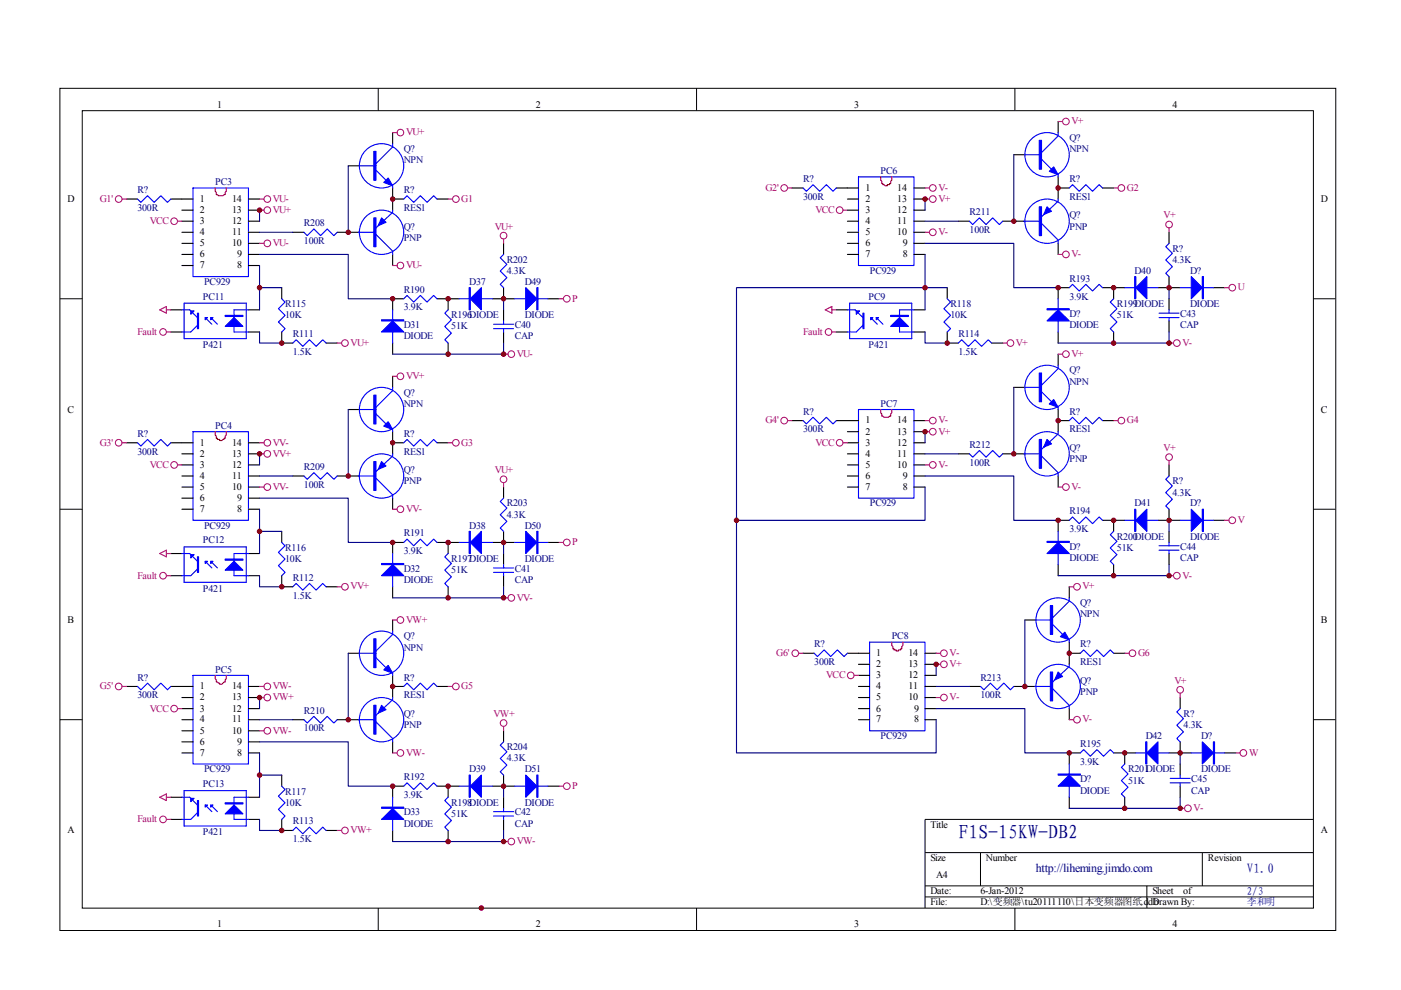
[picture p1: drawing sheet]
<svg xmlns="http://www.w3.org/2000/svg" width="297mm" height="210mm" viewBox="0 0 297 210" stroke-linecap="round" stroke-linejoin="round" font-family="sans-serif">
<g fill="none" stroke="#000" stroke-width=".21">
<path d="M12.7 18.7h270.5v178.6h-270.5zM80.2 18.7v4.7M147.7 18.7v4.7M215.2 18.7v4.7M17.4 23.5h261.1v169h-261.1zM12.7 63.3h4.7M278.4 63.3h4.7M12.7 108h4.7M278.4 108h4.7M12.7 152.6h4.7M278.4 152.6h4.7M278.4 173.7h-82.3v18.8"/>
<path d="M80.2 192.5v4.7M147.7 192.5v4.7M196.1 180.8h82.3M196.1 187.8h82.3M196.1 190.2h82.3M207.9 180.8v7M215.2 192.5v4.7M243.2 187.8v4.7M254.9 180.8v7"/>
</g>
<g fill="#800000" stroke="#800000" stroke-width=".21">
<circle cx="102.1" cy="192.5" r=".47"/>
<circle cx="55" cy="44.6" r=".47"/>
<circle cx="73.8" cy="49.2" r=".47"/>
<circle cx="59.7" cy="72.7" r=".47"/>
<circle cx="83.2" cy="63.3" r=".47"/>
<circle cx="95" cy="63.3" r=".47"/>
<circle cx="95" cy="75.1" r=".47"/>
<circle cx="106.8" cy="63.3" r=".47"/>
<circle cx="83.2" cy="42.2" r=".47"/>
<circle cx="55" cy="61" r=".47"/>
<circle cx="106.8" cy="75.1" r=".47"/>
<circle cx="73.8" cy="100.9" r=".47"/>
<circle cx="59.7" cy="124.4" r=".47"/>
<circle cx="83.2" cy="115" r=".47"/>
<circle cx="95" cy="115" r=".47"/>
<circle cx="95" cy="126.8" r=".47"/>
<circle cx="106.8" cy="115" r=".47"/>
<circle cx="83.2" cy="93.9" r=".47"/>
<circle cx="55" cy="112.7" r=".47"/>
<circle cx="73.8" cy="152.6" r=".47"/>
<circle cx="59.7" cy="176.1" r=".47"/>
<circle cx="83.2" cy="166.7" r=".47"/>
<circle cx="95" cy="166.7" r=".47"/>
<circle cx="95" cy="178.4" r=".47"/>
<circle cx="106.8" cy="166.7" r=".47"/>
<circle cx="83.2" cy="145.5" r=".47"/>
<circle cx="55" cy="164.3" r=".47"/>
<circle cx="214.9" cy="46.9" r=".47"/>
<circle cx="224.3" cy="61" r=".47"/>
<circle cx="236.1" cy="61" r=".47"/>
<circle cx="236.1" cy="72.7" r=".47"/>
<circle cx="247.9" cy="61" r=".47"/>
<circle cx="224.3" cy="39.9" r=".47"/>
<circle cx="214.9" cy="96.2" r=".47"/>
<circle cx="224.3" cy="110.3" r=".47"/>
<circle cx="236.1" cy="110.3" r=".47"/>
<circle cx="236.1" cy="122.1" r=".47"/>
<circle cx="247.9" cy="110.3" r=".47"/>
<circle cx="224.3" cy="89.2" r=".47"/>
<circle cx="217.3" cy="145.5" r=".47"/>
<circle cx="226.7" cy="159.6" r=".47"/>
<circle cx="238.5" cy="159.6" r=".47"/>
<circle cx="238.5" cy="171.4" r=".47"/>
<circle cx="250.2" cy="159.6" r=".47"/>
<circle cx="226.7" cy="138.5" r=".47"/>
<circle cx="198.5" cy="140.8" r=".47"/>
<circle cx="250.2" cy="171.4" r=".47"/>
<circle cx="200.8" cy="72.7" r=".47"/>
<circle cx="196.1" cy="61" r=".47"/>
<circle cx="156.1" cy="110.3" r=".47"/>
<circle cx="247.9" cy="122.1" r=".47"/>
<circle cx="196.1" cy="42.2" r=".47"/>
<circle cx="196.1" cy="91.5" r=".47"/>
<circle cx="247.9" cy="72.7" r=".47"/>
<circle cx="55" cy="147.9" r=".47"/>
<circle cx="106.8" cy="178.4" r=".47"/>
<circle cx="106.8" cy="126.8" r=".47"/>
<circle cx="55" cy="96.2" r=".47"/>
</g>
<g fill="none" stroke="#00f" stroke-width=".23">
<path d="M40.9 39.9h11.8v18.7h-11.8zM76.2 35.2h3.5M79.7 36.1l2.1 2.1M83.2 30.5v.7l-3.5 3.5M83.2 39.4v.5M170.3 39.9l.7 .7 1.4-1.4 1.4 1.4 1.4-1.4 1.4 1.4 .7-.7M182 37.5h11.8v18.8h-11.8zM217.3 32.8h3.5M220.8 33.7l2.1 2.2M224.3 28.1v.7l-3.5 3.5M224.3 37v.5M226.7 39.9l.7-.7 1.4 1.4 1.4-1.4 1.4 1.4 1.4-1.4 .8 .7"/>
<path d="M29.2 42.2l.7 .7 1.4-1.4 1.4 1.4 1.4-1.4 1.4 1.4 .7-.7M64.4 49.3l.7 .7 1.5-1.5 1.4 1.5 1.4-1.5 1.4 1.5 .7-.7M76 49.3h3.3M79.7 49.7l3.5 3.5v.7M83.2 44.6v.4l-3.5 3.3M85.6 42.2l.7-.7 1.4 1.4 1.4-1.4 1.4 1.4 1.4-1.4 .8 .7M106.8 53.9l-.7 .8 1.4 1.4-1.4 1.4 1.4 1.4-1.4 1.4 .7 .7M205.5 46.9l.7 .7 1.5-1.4 1.4 1.4 1.4-1.4 1.4 1.4 .7-.7M217.1 46.9h3.3M220.8 47.4l3.5 3.5v.7M224.3 42.2v.5l-3.5 3.3M247.9 51.6l-.7 .7 1.4 1.4-1.4 1.4 1.4 1.4-1.4 1.4 .7 .7"/>
<path d="M38.6 65.7h1.6l1.7 1.6M39 64.3h13.2v7.5h-13.2zM41.9 69l-1.5 1.4h-1.8M43.5 67.3l1.4 1.4M44.7 67.3l1.4 1.4M52.7 65.7h-3.1v4.7h3.1M59.7 63.3l.7 .7-1.4 1.5 1.4 1.4-1.4 1.4 1.4 1.4-.7 .7M62.1 72.7l.7-.7 1.4 1.4 1.4-1.4 1.4 1.4 1.4-1.4 .7 .7M83.2 65.7v7M85.6 63.3l.7-.7 1.4 1.4 1.4-1.4 1.4 1.4 1.4-1.4 .8 .7M95 65.7l-.7 .7 1.4 1.4-1.4 1.4 1.4 1.4-1.4 1.4 .7 .7M97.4 63.3h7"/>
<path d="M104.6 68.7h4.3M104.6 69.7h4.3M106.8 68v.7M106.8 69.7v.7M109.1 63.3h7.1M179.7 65.7h1.6l1.7 1.6M180.1 64.3h13.2v7.5h-13.2zM183 69l-1.5 1.4h-1.8M184.6 67.3l1.4 1.4M185.8 67.3l1.4 1.4M193.8 65.7h-3.1v4.7h3.1M200.8 63.3l.7 .7-1.4 1.5 1.4 1.4-1.4 1.4 1.4 1.4-.7 .7"/>
<path d="M203.2 72.7l.7-.7 1.4 1.4 1.4-1.4 1.4 1.4 1.4-1.4 .7 .7M224.3 77.4v.7l-3.5 3.6M224.3 63.3v7.1M226.7 61l.7-.7 1.4 1.4 1.4-1.4 1.4 1.4 1.4-1.4 .8 .7M236.1 63.3l-.7 .7 1.4 1.5-1.4 1.4 1.4 1.4-1.4 1.4 .7 .7M238.5 61h7M245.7 66.4h4.3M245.7 67.3h4.3M247.9 65.7v.7M247.9 67.3v.7M250.2 61h7.1M29.2 93.9l.7 .7 1.4-1.4 1.4 1.4 1.4-1.4 1.4 1.4 .7-.7"/>
<path d="M40.9 91.5h11.8v18.8h-11.8zM76.2 86.8h3.5M79.7 87.8l2.1 2.1M83.2 82.1v.7l-3.5 3.6M83.2 96.2v.5l-3.5 3.3M83.2 91.1v.4M85.6 93.9l.7-.7 1.4 1.4 1.4-1.4 1.4 1.4 1.4-1.4 .8 .7M170.3 89.2l.7 .7 1.4-1.4 1.4 1.4 1.4-1.4 1.4 1.4 .7-.7M182 86.8h11.8v18.8h-11.8zM205.5 96.2l.7 .7 1.5-1.4 1.4 1.4 1.4-1.4 1.4 1.4 .7-.7M217.1 96.2h3.3M217.3 82.1h3.5"/>
<path d="M220.8 96.7l3.5 3.5v.7M220.8 83.1l2.1 2.1M224.3 91.5v.5l-3.5 3.3M224.3 86.4v.4M226.7 89.2l.7-.7 1.4 1.4 1.4-1.4 1.4 1.4 1.4-1.4 .8 .7M38.6 117.4h1.6l1.7 1.6M39 116h13.2v7.5h-13.2zM43.5 119l1.4 1.4M44.7 119l1.4 1.4M52.7 117.4h-3.1v4.7h3.1M59.7 115l.7 .7-1.4 1.4 1.4 1.4-1.4 1.4 1.4 1.5-.7 .7M64.4 100.9l.7 .7 1.5-1.4 1.4 1.4 1.4-1.4 1.4 1.4 .7-.7"/>
<path d="M76 100.9h3.3M79.7 101.4l3.5 3.5v.7M83.2 117.4v7M85.6 115l.7-.7 1.4 1.4 1.4-1.4 1.4 1.4 1.4-1.4 .8 .7M95 117.4l-.7 .7 1.4 1.4-1.4 1.4 1.4 1.4-1.4 1.4 .7 .7M97.4 115h7M106.8 105.6l-.7 .7 1.4 1.4-1.4 1.4 1.4 1.5-1.4 1.4 .7 .7M106.8 119.7v.7M109.1 115h7.1M224.3 112.7v7M226.7 110.3l.7-.7 1.4 1.4 1.4-1.4 1.4 1.4 1.4-1.4 .8 .7M236.1 112.7l-.7 .7 1.4 1.4-1.4 1.4 1.4 1.4-1.4 1.4 .7 .7"/>
<path d="M238.5 110.3h7M245.7 115.7h4.3M245.7 116.7h4.3M247.9 100.9l-.7 .7 1.4 1.4-1.4 1.4 1.4 1.5-1.4 1.4 .7 .7M247.9 115v.7M247.9 116.7v.7M250.2 110.3h7.1M41.9 120.7l-1.5 1.4h-1.8M62.1 124.4l.7-.7 1.4 1.4 1.4-1.4 1.4 1.4 1.4-1.4 .7 .7M76.2 138.5h3.5M79.7 139.4l2.1 2.2M83.2 133.8v.7l-3.5 3.5"/>
<path d="M104.6 120.4h4.3M104.6 121.4h4.3M106.8 121.4v.7M172.6 138.5l.7 .7 1.4-1.4 1.4 1.4 1.5-1.4 1.4 1.4 .7-.7M184.4 136.2h11.7v18.7h-11.7zM219.6 131.5h3.6M223.2 132.4l2.1 2.1M226.7 126.8v.7l-3.5 3.5M226.7 135.7v.5M229 138.5l.8-.7 1.4 1.4 1.4-1.4 1.4 1.4 1.4-1.4 .7 .7M29.2 145.5l.7 .8 1.4-1.5 1.4 1.5 1.4-1.5 1.4 1.5 .7-.8M40.9 143.2h11.8v18.8h-11.8z"/>
<path d="M64.4 152.6l.7 .7 1.5-1.4 1.4 1.4 1.4-1.4 1.4 1.4 .7-.7M76 152.6h3.3M79.7 153.1l3.5 3.5v.7M83.2 147.9v.5l-3.5 3.3M83.2 142.7v.5M85.6 145.5l.7-.7 1.4 1.5 1.4-1.5 1.4 1.5 1.4-1.5 .8 .7M106.8 157.3l-.7 .7 1.4 1.4-1.4 1.4 1.4 1.4-1.4 1.4 .7 .7M207.9 145.5l.7 .8 1.4-1.5 1.4 1.5 1.4-1.5 1.4 1.5 .7-.8M219.4 145.5h3.3M223.2 146l3.5 3.5v.7M226.7 140.9v.4l-3.5 3.3M229 159.6l.8-.7 1.4 1.4 1.4-1.4 1.4 1.4 1.4-1.4 .7 .7"/>
<path d="M240.8 159.6h7.1M250.2 150.2l-.7 .7 1.4 1.5-1.4 1.4 1.4 1.4-1.4 1.4 .7 .7M252.6 159.6h7M38.6 169h1.6l1.7 1.7M39 167.6h13.2v7.5h-13.2zM41.9 172.3l-1.5 1.4h-1.8M43.5 170.7l1.4 1.4M44.7 170.7l1.4 1.4M52.7 169h-3.1v4.7h3.1M59.7 166.7l.7 .7-1.4 1.4 1.4 1.4-1.4 1.4 1.4 1.4-.7 .7M62.1 176.1l.7-.7 1.4 1.4 1.4-1.4 1.4 1.4 1.4-1.4 .7 .7M83.2 169v7.1"/>
<path d="M85.6 166.7l.7-.7 1.4 1.4 1.4-1.4 1.4 1.4 1.4-1.4 .8 .7M95 169l-.7 .7 1.4 1.4-1.4 1.5 1.4 1.4-1.4 1.4 .7 .7M97.4 166.7h7M104.6 172.1h4.3M104.6 173h4.3M106.8 171.4v.7M106.8 173v.7M109.1 166.7h7.1M226.7 162v7M238.5 162l-.8 .7 1.5 1.4-1.5 1.4 1.5 1.4-1.5 1.4 .8 .7M248.1 165h4.2M248.1 166h4.2"/>
<path d="M250.2 164.3v.7M250.2 166v.7"/>
<circle cx="80.9" cy="35.2" r="4.7"/>
<circle cx="222" cy="32.8" r="4.7"/>
<circle cx="80.9" cy="49.2" r="4.7"/>
<circle cx="222" cy="46.9" r="4.7"/>
<circle cx="80.9" cy="86.8" r="4.7"/>
<circle cx="222" cy="96.2" r="4.7"/>
<circle cx="222" cy="82.1" r="4.7"/>
<circle cx="80.9" cy="100.9" r="4.7"/>
<circle cx="80.9" cy="138.5" r="4.7"/>
<circle cx="224.3" cy="131.5" r="4.7"/>
<circle cx="80.9" cy="152.6" r="4.7"/>
<circle cx="224.3" cy="145.5" r="4.7"/>
</g>
<path d="M45.6 39.9v.7l.3 .2v.5a2.02 2.02 0 0 0 1.8 0v-.5l.3-.2v-.7M186.7 37.5v.7l.3 .2v.5h.2v.3l.5 .2h.4v-.2h.5v-.3h.2v-.5l.3-.2v-.7M45.6 91.5v.7l.3 .3v.4h.2v.3h.5v.2h.4l.5-.2v-.3h.2v-.4l.3-.3v-.7M186.7 86.8v.7l.3 .3v.4a1.98 1.98 0 0 0 1.8 0v-.4l.3-.3v-.7M189.1 136.2v.7l.2 .2v.5h.2v.2h.5v.2h.5v-.2h.5v-.2h.2v-.5l.2-.2v-.7M45.6 143.2v.7l.3 .2v.5l.7 .2v.3a.74 .74 0 0 0 .9-.5h.2v-.5l.3-.2v-.7" fill="none" stroke="#f00" stroke-width=".23"/>
<g fill="none" stroke="#000" stroke-width=".23">
<path d="M73.8 35.2h2.4M83.2 28.1v2.4M83.2 39.9v4.7M167.9 39.9h2.4M177.3 39.9h4.7M193.8 39.9h2.3M214.9 32.8h2.4M224.3 39.9h2.4M224.3 25.8v2.3M224.3 37.5v4.7M233.8 39.9h2.3M26.8 42.2h2.4"/>
<path d="M36.2 42.2h4.7M38.6 44.6h2.3M38.6 46.9h2.3M38.6 49.3h2.3M38.6 51.6h2.3M38.6 53.9h2.3M38.6 56.3h2.3M52.7 42.2h2.3M52.7 44.6h2.3M52.7 46.9h2.3M52.7 49.3h2.3M52.7 51.6h2.3"/>
<path d="M52.7 53.9h2.3M52.7 56.3h2.3M62.1 49.3h2.3M71.5 49.3h4.7M83.2 42.2h2.4M83.2 53.9v2.4M92.7 42.2h2.3M106.8 51.6v2.3M179.7 42.2h2.3M179.7 44.6h2.3M179.7 46.9h2.3M179.7 49.3h2.3"/>
<path d="M179.7 51.6h2.3M179.7 53.9h2.3M193.8 42.2h2.3M193.8 44.6h2.3M193.8 46.9h2.3M193.8 49.3h2.3M193.8 51.6h2.3M193.8 53.9h2.3M203.2 46.9h2.3M212.6 46.9h4.7M224.3 51.6v2.3M247.9 49.3v2.3"/>
<path d="M247.9 58.6v2.4M36.2 70.4h2.4M36.2 65.7h2.4M52.7 70.4h2.3M52.7 65.7h2.3M59.7 61v2.3M59.7 70.4v2.3h2.4M69.1 72.7h2.4M83.2 72.7v2.4M83.2 79.8v2.3M85.6 63.3h-2.4v2.4M92.7 63.3h4.7"/>
<path d="M95 63.3v2.4M95 72.7v2.4M104.4 63.3h4.7M106.8 61v2.3M106.8 65.7v2.3M106.8 70.4v2.3M116.2 63.3h2.3M177.3 70.4h2.4M177.3 65.7h2.4M193.8 70.4h2.3M193.8 65.7h2.3M200.8 70.4v2.3h2.4"/>
<path d="M200.8 61v2.3M210.2 72.7h2.4M224.3 70.4v2.3M224.3 75.1v2.3M226.7 61h-2.4v2.3M233.8 61h4.7M236.1 61v2.3M236.1 70.4v2.3M245.5 61h4.7M247.9 63.3v2.4M247.9 68v2.4M257.3 61h2.3"/>
<path d="M26.8 93.9h2.4M36.2 93.9h4.7M38.6 96.2h2.3M38.6 98.6h2.3M52.7 93.9h2.3M52.7 96.2h2.3M52.7 98.6h2.3M73.8 86.8h2.4M83.2 91.5v4.7M83.2 93.9h2.4M92.7 93.9h2.3M167.9 89.2h2.4"/>
<path d="M177.3 89.2h4.7M179.7 93.9h2.3M179.7 96.2h2.3M179.7 98.6h2.3M179.7 91.5h2.3M193.8 93.9h2.3M193.8 96.2h2.3M193.8 98.6h2.3M193.8 89.2h2.3M193.8 91.5h2.3M203.2 96.2h2.3M212.6 96.2h4.7"/>
<path d="M214.9 82.1h2.4M224.3 86.8v4.7M224.3 89.2h2.4M233.8 89.2h2.3M247.9 98.6v2.3M36.2 117.4h2.4M38.6 100.9h2.3M38.6 103.3h2.3M38.6 105.6h2.3M38.6 108h2.3M52.7 100.9h2.3M52.7 103.3h2.3"/>
<path d="M52.7 105.6h2.3M52.7 108h2.3M52.7 117.4h2.3M59.7 112.7v2.3M62.1 100.9h2.3M71.5 100.9h4.7M83.2 105.6v2.4M85.6 115h-2.4v2.4M92.7 115h4.7M95 115v2.4M104.4 115h4.7M106.8 103.3v2.3"/>
<path d="M106.8 112.7v2.3M106.8 117.4v2.3M116.2 115h2.3M179.7 100.9h2.3M179.7 103.3h2.3M193.8 100.9h2.3M193.8 103.3h2.3M224.3 100.9v2.4M224.3 119.7v2.4M226.7 110.3h-2.4v2.4M233.8 110.3h4.7M236.1 110.3v2.4"/>
<path d="M236.1 119.7v2.4M245.5 110.3h4.7M247.9 108v2.3M247.9 112.7v2.3M247.9 117.4v2.3M257.3 110.3h2.3M36.2 122.1h2.4M52.7 122.1h2.3M59.7 122.1v2.3h2.4M69.1 124.4h2.4M73.8 138.5h2.4M83.2 124.4v2.4"/>
<path d="M83.2 131.5v2.3M95 124.4v2.4M106.8 122.1v2.3M170.3 138.5h2.3M179.7 138.5h4.7M196.1 138.5h2.4M217.3 131.5h2.3M226.7 138.5h2.3M226.7 124.4v2.4M226.7 136.2v4.7M236.1 138.5h2.4M26.8 145.5h2.4"/>
<path d="M36.2 145.5h4.7M38.6 147.9h2.3M38.6 150.2h2.3M38.6 152.6h2.3M38.6 154.9h2.3M38.6 157.3h2.3M38.6 159.6h2.3M52.7 145.5h2.3M52.7 147.9h2.3M52.7 150.2h2.3M52.7 152.6h2.3M52.7 154.9h2.3"/>
<path d="M52.7 157.3h2.3M52.7 159.6h2.3M62.1 152.6h2.3M71.5 152.6h4.7M83.2 143.2v4.7M83.2 157.3v2.3M83.2 145.5h2.4M92.7 145.5h2.3M106.8 154.9v2.4M182 145.5h2.4M182 147.9h2.4M182 150.2h2.4"/>
<path d="M182 152.6h2.4M182 140.9h2.4M182 143.2h2.4M196.1 145.5h2.4M196.1 147.9h2.4M196.1 150.2h2.4M196.1 152.6h2.4M196.1 140.9h2.4M196.1 143.2h2.4M205.5 145.5h2.4M214.9 145.5h4.7M226.7 150.2v2.4"/>
<path d="M229 159.6h-2.3v2.4M236.1 159.6h4.7M238.5 159.6v2.4M247.9 159.6h4.7M250.2 147.9v2.3M250.2 157.3v2.3M259.6 159.6h2.4M36.2 173.7h2.4M36.2 169h2.4M52.7 173.7h2.3M52.7 169h2.3M59.7 164.3v2.4"/>
<path d="M59.7 173.7v2.4h2.4M69.1 176.1h2.4M83.2 176.1v2.3M85.6 166.7h-2.4v2.3M92.7 166.7h4.7M95 166.7v2.3M95 176.1v2.3M104.4 166.7h4.7M106.8 164.3v2.4M106.8 169v2.4M106.8 173.7v2.4M116.2 166.7h2.3"/>
<path d="M226.7 169v2.4M238.5 169v2.4M250.2 162v2.3M250.2 166.7v2.3"/>
</g>
<g fill="none" stroke="#a1006a" stroke-width=".21">
<circle cx="84.9" cy="28.1" r=".7"/>
<circle cx="166.3" cy="39.9" r=".71"/>
<circle cx="197.8" cy="39.9" r=".71"/>
<circle cx="226" cy="25.8" r=".71"/>
<circle cx="237.8" cy="39.9" r=".71"/>
<circle cx="25.2" cy="42.2" r=".71"/>
<circle cx="36.9" cy="46.9" r=".71"/>
<circle cx="56.7" cy="51.6" r=".71"/>
<circle cx="56.7" cy="44.6" r=".71"/>
<circle cx="56.7" cy="42.2" r=".71"/>
<circle cx="84.9" cy="56.3" r=".7"/>
<circle cx="96.7" cy="42.2" r=".7"/>
<circle cx="106.8" cy="50" r=".7"/>
<circle cx="178" cy="44.6" r=".71"/>
<circle cx="197.8" cy="49.2" r=".71"/>
<circle cx="197.8" cy="42.2" r=".71"/>
<circle cx="226" cy="53.9" r=".71"/>
<circle cx="247.9" cy="47.6" r=".71"/>
<circle cx="34.6" cy="70.4" r=".7"/>
<circle cx="73.1" cy="72.7" r=".7"/>
<circle cx="84.9" cy="79.8" r=".71"/>
<circle cx="108.4" cy="75.1" r=".7"/>
<circle cx="120.2" cy="63.3" r=".71"/>
<circle cx="175.7" cy="70.4" r=".7"/>
<circle cx="214.2" cy="72.7" r=".71"/>
<circle cx="226" cy="75.1" r=".71"/>
<circle cx="249.5" cy="72.7" r=".71"/>
<circle cx="261.3" cy="61" r=".71"/>
<circle cx="25.2" cy="93.9" r=".71"/>
<circle cx="36.9" cy="98.6" r=".71"/>
<circle cx="56.7" cy="96.2" r=".71"/>
<circle cx="56.7" cy="93.9" r=".71"/>
<circle cx="96.7" cy="93.9" r=".7"/>
<circle cx="166.3" cy="89.2" r=".71"/>
<circle cx="178" cy="93.9" r=".71"/>
<circle cx="197.8" cy="98.6" r=".71"/>
<circle cx="197.8" cy="91.5" r=".71"/>
<circle cx="197.8" cy="89.2" r=".71"/>
<circle cx="237.8" cy="89.2" r=".71"/>
<circle cx="247.9" cy="96.9" r=".71"/>
<circle cx="56.7" cy="103.3" r=".71"/>
<circle cx="84.9" cy="108" r=".7"/>
<circle cx="106.8" cy="101.6" r=".71"/>
<circle cx="120.2" cy="115" r=".71"/>
<circle cx="226" cy="103.3" r=".71"/>
<circle cx="261.3" cy="110.3" r=".71"/>
<circle cx="34.6" cy="122.1" r=".7"/>
<circle cx="73.1" cy="124.4" r=".7"/>
<circle cx="84.9" cy="131.5" r=".7"/>
<circle cx="108.4" cy="126.8" r=".71"/>
<circle cx="168.6" cy="138.5" r=".7"/>
<circle cx="200.1" cy="138.5" r=".7"/>
<circle cx="228.3" cy="124.4" r=".71"/>
<circle cx="240.1" cy="138.5" r=".71"/>
<circle cx="249.5" cy="122.1" r=".71"/>
<circle cx="25.2" cy="145.5" r=".71"/>
<circle cx="36.9" cy="150.2" r=".71"/>
<circle cx="56.7" cy="145.5" r=".71"/>
<circle cx="56.7" cy="147.9" r=".71"/>
<circle cx="56.7" cy="154.9" r=".71"/>
<circle cx="84.9" cy="159.6" r=".71"/>
<circle cx="96.7" cy="145.5" r=".71"/>
<circle cx="106.8" cy="153.3" r=".7"/>
<circle cx="180.4" cy="143.2" r=".71"/>
<circle cx="200.1" cy="140.8" r=".71"/>
<circle cx="200.1" cy="147.9" r=".7"/>
<circle cx="228.3" cy="152.6" r=".71"/>
<circle cx="250.2" cy="146.3" r=".71"/>
<circle cx="263.6" cy="159.6" r=".71"/>
<circle cx="34.6" cy="173.7" r=".71"/>
<circle cx="73.1" cy="176.1" r=".71"/>
<circle cx="108.4" cy="178.4" r=".7"/>
<circle cx="120.2" cy="166.7" r=".71"/>
<circle cx="251.9" cy="171.4" r=".71"/>
</g>
<g fill="none" stroke="#a1006a" stroke-width=".23">
<path d="M83.2 28.1h1M167 39.9h.9M196.1 39.9h1M224.3 25.8h1M236.1 39.9h.9M25.9 42.2h.9M37.6 46.9h1M55 44.6h1M55 51.6h1M55 42.2h1M83.2 56.3h1M95 42.2h.9"/>
<path d="M106.8 50.7v.9M178.7 44.6h1M196.1 42.2h1M196.1 49.3h1M224.3 53.9h1M247.9 48.3v1M33.9 65.7l1.4-.7v1.4zM35.3 70.4h.9M35.3 65.7h.9M71.5 72.7h.9M83.2 79.8h1M106.8 75.1h.9"/>
<path d="M118.5 63.3h1M175 65.7l1.4-.7v1.4zM176.4 70.4h.9M176.4 65.7h.9M212.6 72.7h.9M224.3 75.1h1M247.9 72.7h.9M259.6 61h1M25.9 93.9h.9M37.6 98.6h1M55 96.2h1M55 93.9h1"/>
<path d="M95 93.9h.9M167 89.2h.9M178.7 93.9h1M196.1 98.6h1M196.1 91.5h1M196.1 89.2h1M236.1 89.2h.9M247.9 97.6v1M33.9 117.4l1.4-.7v1.4zM35.3 117.4h.9M55 103.3h1M83.2 108h1"/>
<path d="M106.8 102.3v1M118.5 115h1M224.3 103.3h1M259.6 110.3h1M35.3 122.1h.9M71.5 124.4h.9M83.2 131.5h1M106.8 126.8h.9M169.3 138.5h1M198.5 138.5h.9M226.7 124.4h.9M238.5 138.5h.9"/>
<path d="M247.9 122.1h.9M25.9 145.5h.9M37.6 150.2h1M55 147.9h1M55 154.9h1M55 145.5h1M83.2 159.6h1M95 145.5h.9M106.8 154v.9M181.1 143.2h.9M198.5 147.9h.9M198.5 140.9h.9"/>
<path d="M226.7 152.6h.9M250.2 147v.9M262 159.6h.9M33.9 169l1.4-.7v1.4zM35.3 173.7h.9M35.3 169h.9M71.5 176.1h.9M106.8 178.4h.9M118.5 166.7h1M250.2 171.4h1"/>
</g>
<g fill="#00f" stroke="#00f" stroke-width=".23">
<path d="M49.6 67.3l1.9 1.9h-3.8z"/>
<path d="M43.5 67.3h.5l-.5 .5z"/>
<path d="M44.7 67.3h.5l-.5 .5z"/>
<path d="M40.4 65.9h.8l-.8 .7z"/>
<path d="M111.5 61l2.3 2.3-2.3 2.4z"/>
<path d="M83.2 68l2.4 2.4h-4.7z"/>
<path d="M99.7 63.3l2.4-2.3v4.7z"/>
<path d="M81.4 38.7l.9-1 .9 1.7z"/>
<path d="M80.9 46.2l.9 .9-1.6 .7z"/>
<path d="M47.7 120.9l1.9-1.9 1.9 1.9z"/>
<path d="M43.5 119h.5l-.5 .5z"/>
<path d="M44.7 119h.5l-.5 .5z"/>
<path d="M40.4 117.6h.8l-.8 .7z"/>
<path d="M111.5 112.7l2.3 2.3-2.3 2.4z"/>
<path d="M83.2 119.7l2.4 2.4h-4.7z"/>
<path d="M99.7 115l2.4-2.3v4.7z"/>
<path d="M82.3 89.4l.9 1.7-1.8-.7z"/>
<path d="M80.9 97.9l.9 .9-1.6 .7z"/>
<path d="M47.7 172.6l1.9-1.9 1.9 1.9z"/>
<path d="M43.5 170.7h.5l-.5 .4z"/>
<path d="M44.7 170.7h.5l-.5 .4z"/>
<path d="M40.4 169.3h.8l-.8 .7z"/>
<path d="M111.5 164.3l2.3 2.4-2.3 2.3z"/>
<path d="M83.2 171.4l2.4 2.3h-4.7z"/>
<path d="M99.7 166.7l2.4-2.4v4.7z"/>
<path d="M82.3 141.1l.9 1.6-1.8-.7z"/>
<path d="M80.9 149.5l.9 1-1.6 .7z"/>
<path d="M188.8 69.2l1.9-1.9 1.9 1.9z"/>
<path d="M184.6 67.3h.5l-.5 .5z"/>
<path d="M185.8 67.3h.5l-.5 .5z"/>
<path d="M181.5 65.9h.8l-.8 .7z"/>
<path d="M252.6 58.6l2.3 2.4-2.3 2.3z"/>
<path d="M222 68l2.3-2.3 2.4 2.3z"/>
<path d="M240.8 61l2.4-2.4v4.7z"/>
<path d="M222.5 36.3l.9-.9 .9 1.6z"/>
<path d="M222 43.9l.9 .9-1.6 .7z"/>
<path d="M252.6 108l2.3 2.3-2.3 2.4z"/>
<path d="M224.3 115l2.4 2.4h-4.7z"/>
<path d="M240.8 110.3l2.4-2.3v4.7z"/>
<path d="M222.5 85.7l.9-1 .9 1.7z"/>
<path d="M222 93.2l.9 .9-1.6 .7z"/>
<path d="M254.9 157.3l2.4 2.3-2.4 2.4z"/>
<path d="M224.3 166.7l2.4-2.4 2.3 2.4z"/>
<path d="M243.2 159.6l2.3-2.3v4.7z"/>
<path d="M225.8 134l.9 1.7-1.9-.7z"/>
<path d="M224.3 142.5l1 .9-1.7 .7z"/>
<path d="M47.7 66.9h3.8v.2h-3.8z" fill-rule="evenodd"/>
<path d="M41.9 66.4h.2v3.3h-.2z" fill-rule="evenodd"/>
<path d="M113.8 61h.3v4.7h-.3z" fill-rule="evenodd"/>
<path d="M80.9 67.8h4.7v.2h-4.7z" fill-rule="evenodd"/>
<path d="M99.5 61h.2v4.7h-.2z" fill-rule="evenodd"/>
<path d="M79.3 32.1h.4v6.1h-.4z" fill-rule="evenodd"/>
<path d="M79.3 46.2h.4v6.1h-.4z" fill-rule="evenodd"/>
<path d="M47.7 118.5h3.8v.3h-3.8z" fill-rule="evenodd"/>
<path d="M41.9 118.1h.2v3.3h-.2z" fill-rule="evenodd"/>
<path d="M113.8 112.7h.3v4.7h-.3z" fill-rule="evenodd"/>
<path d="M80.9 119.5h4.7v.2h-4.7z" fill-rule="evenodd"/>
<path d="M99.5 112.7h.2v4.7h-.2z" fill-rule="evenodd"/>
<path d="M79.3 83.8h.4v6.1h-.4z" fill-rule="evenodd"/>
<path d="M79.3 97.9h.4v6.1h-.4z" fill-rule="evenodd"/>
<path d="M47.7 170.2h3.8v.2h-3.8z" fill-rule="evenodd"/>
<path d="M41.9 169.7h.2v3.3h-.2z" fill-rule="evenodd"/>
<path d="M113.8 164.3h.3v4.7h-.3z" fill-rule="evenodd"/>
<path d="M80.9 171.1h4.7v.3h-4.7z" fill-rule="evenodd"/>
<path d="M99.5 164.3h.2v4.7h-.2z" fill-rule="evenodd"/>
<path d="M79.3 135.4h.4v6.2h-.4z" fill-rule="evenodd"/>
<path d="M79.3 149.5h.4v6.1h-.4z" fill-rule="evenodd"/>
<path d="M188.8 66.9h3.8v.2h-3.8z" fill-rule="evenodd"/>
<path d="M183 66.4h.2v3.3h-.2z" fill-rule="evenodd"/>
<path d="M254.9 58.6h.3v4.7h-.3z" fill-rule="evenodd"/>
<path d="M222 65.5h4.7v.2h-4.7z" fill-rule="evenodd"/>
<path d="M240.6 58.6h.2v4.7h-.2z" fill-rule="evenodd"/>
<path d="M220.4 29.8h.4v6.1h-.4z" fill-rule="evenodd"/>
<path d="M220.4 43.9h.4v6.1h-.4z" fill-rule="evenodd"/>
<path d="M254.9 108h.3v4.7h-.3z" fill-rule="evenodd"/>
<path d="M222 114.8h4.7v.2h-4.7z" fill-rule="evenodd"/>
<path d="M240.6 108h.2v4.7h-.2z" fill-rule="evenodd"/>
<path d="M220.4 79.1h.4v6.1h-.4z" fill-rule="evenodd"/>
<path d="M220.4 93.2h.4v6.1h-.4z" fill-rule="evenodd"/>
<path d="M257.3 157.3h.2v4.7h-.2z" fill-rule="evenodd"/>
<path d="M224.3 164.1h4.7v.2h-4.7z" fill-rule="evenodd"/>
<path d="M242.9 157.3h.3v4.7h-.3z" fill-rule="evenodd"/>
<path d="M222.7 128.4h.5v6.1h-.5z" fill-rule="evenodd"/>
<path d="M222.7 142.5h.5v6.1h-.5z" fill-rule="evenodd"/>
</g>
<g fill="none" stroke="#000080" stroke-width=".23">
<path d="M73.8 35.2v14.1M214.9 32.8v14.1M55 53.9h18.8v9.4h9.4M55 44.6v2.3M55 56.3v9.4M55 49.3h7.1M196.1 51.6h18.8v9.4h9.4M196.1 42.2v2.4M196.1 53.9v11.8M196.1 46.9h7.1M55 70.4v2.3h4.7M55 61h4.7"/>
<path d="M106.8 72.7v2.4h-23.6M106.8 63.3v2.4M196.1 70.4v2.3h4.7M200.8 61h-44.6v98.6h42.3v-7M247.9 70.4v2.3h-23.6M247.9 61v2.3M55 96.2v2.4M73.8 86.8v14.1M196.1 91.5v2.4M196.1 96.2h7.1M214.9 82.1v14.1M55 105.6h18.8v9.4h9.4"/>
<path d="M55 108v9.4M55 112.7h4.7M55 100.9h7.1M106.8 115v2.4M196.1 100.9h18.8v9.4h9.4M196.1 103.3v7h-39.9M247.9 119.7v2.4h-23.6M247.9 110.3v2.4M55 122.1v2.3h4.7M73.8 138.5v14.1M106.8 124.4v2.4h-23.6M217.3 131.5v14"/>
<path d="M55 157.3h18.8v9.4h9.4M55 147.9v2.3M55 159.6v9.4M55 152.6h7.1M198.5 150.2h18.8v9.4h9.4M198.5 145.5h7M198.5 140.9v2.3M250.2 159.6v2.4M55 173.7v2.4h4.7M55 164.3h4.7M106.8 176.1v2.3h-23.6M106.8 166.7v2.3"/>
<path d="M250.2 169v2.4h-23.5"/>
</g>
<text font-size="4.2" fill="#000080" x="203.2" y="177.8">F1S-15KW-DB2</text>
<text font-size="2.8" fill="#000080" x="264.3" y="185.1">V1.0</text>
<text font-size="2.5" fill="#000080" x="219.6" y="184.8">http://liheming.jimdo.com</text>
<text font-size="2.3" fill="#000080" x="264.3" y="189.8">2/3</text>
<g font-size="2.1">
<text x="46.1" y="22.9">1</text>
<text x="113.6" y="22.9">2</text>
<text x="181.1" y="22.9">3</text>
<text x="248.6" y="22.9">4</text>
<text x="183.5" y="40.5">1</text>
<text x="190.2" y="40.5">14</text>
<text x="14.3" y="42.8">D</text>
<text x="42.3" y="42.8">1</text>
<text x="42.3" y="45.1">2</text>
<text x="42.3" y="47.5">3</text>
<text x="49.2" y="47.5">12</text>
<text x="49.2" y="45.1">13</text>
<text x="49.2" y="42.8">14</text>
<text x="183.5" y="42.8">2</text>
<text x="183.5" y="45.1">3</text>
<text x="183.5" y="47.5">4</text>
<text x="190.2" y="47.5">11</text>
<text x="190.2" y="45.1">12</text>
<text x="190.2" y="42.8">13</text>
<text x="280.1" y="42.8">D</text>
<text x="42.3" y="49.9">4</text>
<text x="42.3" y="52.2">5</text>
<text x="49.2" y="52.2">10</text>
<text x="49.2" y="49.9">11</text>
<text x="183.5" y="49.9">5</text>
<text x="183.5" y="52.2">6</text>
<text x="190.2" y="49.9">10</text>
<text x="191.4" y="52.2">9</text>
<text x="42.3" y="54.5">6</text>
<text x="42.3" y="56.9">7</text>
<text x="50.3" y="56.9">8</text>
<text x="50.3" y="54.5">9</text>
<text x="183.5" y="54.5">7</text>
<text x="191.4" y="54.5">8</text>
<text x="14.3" y="87.5">C</text>
<text x="183.5" y="89.8">1</text>
<text x="190.2" y="89.8">14</text>
<text x="280.1" y="87.5">C</text>
<text x="42.3" y="94.5">1</text>
<text x="49.2" y="94.5">14</text>
<text x="183.5" y="92.1">2</text>
<text x="183.5" y="94.5">3</text>
<text x="190.2" y="94.5">12</text>
<text x="190.2" y="92.1">13</text>
<text x="42.3" y="96.9">2</text>
<text x="42.3" y="99.2">3</text>
<text x="42.3" y="101.5">4</text>
<text x="49.2" y="101.5">11</text>
<text x="49.2" y="99.2">12</text>
<text x="49.2" y="96.9">13</text>
<text x="183.5" y="96.9">4</text>
<text x="183.5" y="99.2">5</text>
<text x="183.5" y="101.5">6</text>
<text x="190.2" y="99.2">10</text>
<text x="190.2" y="96.9">11</text>
<text x="191.4" y="101.5">9</text>
<text x="42.3" y="103.9">5</text>
<text x="42.3" y="106.2">6</text>
<text x="49.2" y="103.9">10</text>
<text x="50.3" y="106.2">9</text>
<text x="183.5" y="103.9">7</text>
<text x="191.4" y="103.9">8</text>
<text x="42.3" y="108.6">7</text>
<text x="50.3" y="108.6">8</text>
<text x="14.3" y="132.1">B</text>
<text x="280.1" y="132.1">B</text>
<text x="185.8" y="139.1">1</text>
<text x="185.8" y="141.5">2</text>
<text x="185.8" y="143.8">3</text>
<text x="192.6" y="143.8">12</text>
<text x="192.6" y="141.5">13</text>
<text x="192.6" y="139.1">14</text>
<text x="42.3" y="146.1">1</text>
<text x="42.3" y="148.5">2</text>
<text x="49.2" y="148.5">13</text>
<text x="49.2" y="146.1">14</text>
<text x="185.8" y="146.1">4</text>
<text x="185.8" y="148.5">5</text>
<text x="192.6" y="148.5">10</text>
<text x="192.6" y="146.1">11</text>
<text x="42.3" y="150.9">3</text>
<text x="42.3" y="153.2">4</text>
<text x="42.3" y="155.5">5</text>
<text x="49.2" y="155.5">10</text>
<text x="49.2" y="153.2">11</text>
<text x="49.2" y="150.9">12</text>
<text x="185.8" y="150.9">6</text>
<text x="185.8" y="153.2">7</text>
<text x="193.8" y="153.2">8</text>
<text x="193.8" y="150.9">9</text>
<text x="42.3" y="157.9">6</text>
<text x="42.3" y="160.3">7</text>
<text x="50.3" y="160.3">8</text>
<text x="50.3" y="157.9">9</text>
<text x="14.3" y="176.7">A</text>
<text x="197.3" y="175.5">Title</text>
<text x="280.1" y="176.7">A</text>
<text x="197.3" y="182.6">Size</text>
<text x="209" y="182.6">Number</text>
<text x="256.1" y="182.6">Revision</text>
<text x="197.3" y="189.6">Date:</text>
<text x="197.3" y="192">File:</text>
<text x="198.5" y="186.1">A4</text>
<text x="207.9" y="189.6">6-Jan-2012</text>
<text x="207.9" y="192">D:\变频器\tu20111110\日本变频器图纸.ddb</text>
<text x="244.3" y="189.6">Sheet</text>
<text x="244.3" y="192">Drawn By:</text>
<text x="250.9" y="189.6">of</text>
<text x="46.1" y="196.6">1</text>
<text x="113.6" y="196.6">2</text>
<text x="181.1" y="196.6">3</text>
<text x="248.6" y="196.6">4</text>
</g>
<g font-size="2.1" fill="#a1006a">
<text x="86.1" y="28.7">VU+</text>
<text x="227.2" y="26.3">V+</text>
<text x="162.3" y="40.5">G2'</text>
<text x="199" y="40.5">V-</text>
<text x="238.9" y="40.5">G2</text>
<text x="21.2" y="42.8">G1'</text>
<text x="31.7" y="47.5">VCC</text>
<text x="57.8" y="45.1">VU+</text>
<text x="57.8" y="42.8">VU-</text>
<text x="97.8" y="42.8">G1</text>
<text x="172.9" y="45.1">VCC</text>
<text x="199" y="42.8">V+</text>
<text x="246.7" y="46.3">V+</text>
<text x="57.8" y="52.2">VU-</text>
<text x="104.9" y="48.7">VU+</text>
<text x="199" y="49.9">V-</text>
<text x="86.1" y="56.9">VU-</text>
<text x="227.2" y="54.5">V-</text>
<text x="121.3" y="63.9">P</text>
<text x="262.5" y="61.6">U</text>
<text x="29.1" y="71">Fault</text>
<text x="170.3" y="71">Fault</text>
<text x="74.3" y="73.3">VU+</text>
<text x="109.6" y="75.7">VU-</text>
<text x="215.4" y="73.3">V+</text>
<text x="227.2" y="75.7">V+</text>
<text x="250.7" y="73.3">V-</text>
<text x="86.1" y="80.4">VV+</text>
<text x="162.3" y="89.8">G4'</text>
<text x="199" y="89.8">V-</text>
<text x="238.9" y="89.8">G4</text>
<text x="21.2" y="94.5">G3'</text>
<text x="57.8" y="94.5">VV-</text>
<text x="97.8" y="94.5">G3</text>
<text x="172.9" y="94.5">VCC</text>
<text x="199" y="92.1">V+</text>
<text x="246.7" y="95.7">V+</text>
<text x="31.7" y="99.2">VCC</text>
<text x="57.8" y="96.9">VV+</text>
<text x="104.9" y="100.3">VU+</text>
<text x="199" y="99.2">V-</text>
<text x="57.8" y="103.9">VV-</text>
<text x="227.2" y="103.9">V-</text>
<text x="86.1" y="108.6">VV-</text>
<text x="262.5" y="110.9">V</text>
<text x="121.3" y="115.6">P</text>
<text x="29.1" y="122.7">Fault</text>
<text x="74.3" y="125">VV+</text>
<text x="229.5" y="125">V+</text>
<text x="250.7" y="122.7">V-</text>
<text x="109.6" y="127.4">VV-</text>
<text x="86.1" y="132.1">VW+</text>
<text x="164.6" y="139.1">G6'</text>
<text x="175.2" y="143.8">VCC</text>
<text x="201.3" y="141.5">V+</text>
<text x="201.3" y="139.1">V-</text>
<text x="241.3" y="139.1">G6</text>
<text x="21.2" y="146.1">G5'</text>
<text x="57.8" y="148.5">VW+</text>
<text x="57.8" y="146.1">VW-</text>
<text x="97.8" y="146.1">G5</text>
<text x="201.3" y="148.5">V-</text>
<text x="249" y="145">V+</text>
<text x="31.7" y="150.9">VCC</text>
<text x="57.8" y="155.5">VW-</text>
<text x="104.6" y="152">VW+</text>
<text x="229.5" y="153.2">V-</text>
<text x="86.1" y="160.3">VW-</text>
<text x="264.8" y="160.3">W</text>
<text x="121.3" y="167.3">P</text>
<text x="253.1" y="172">V-</text>
<text x="29.1" y="174.3">Fault</text>
<text x="74.3" y="176.7">VW+</text>
<text x="109.6" y="179">VW-</text>
</g>
<g font-size="2.1" fill="#000080">
<text x="226.7" y="29.9">Q?</text>
<text x="85.6" y="32.3">Q?</text>
<text x="85.6" y="34.6">NPN</text>
<text x="226.7" y="32.3">NPN</text>
<text x="29.1" y="40.9">R?</text>
<text x="45.6" y="39.3">PC3</text>
<text x="85.6" y="40.9">R?</text>
<text x="170.3" y="38.6">R?</text>
<text x="186.7" y="36.9">PC6</text>
<text x="226.7" y="38.6">R?</text>
<text x="29.1" y="44.7">300R</text>
<text x="85.6" y="44.7">RES1</text>
<text x="170.3" y="42.3">300R</text>
<text x="205.6" y="45.6">R211</text>
<text x="226.7" y="42.3">RES1</text>
<text x="226.7" y="46.3">Q?</text>
<text x="64.4" y="48">R208</text>
<text x="64.4" y="51.7">100R</text>
<text x="85.6" y="48.7">Q?</text>
<text x="85.6" y="51.1">PNP</text>
<text x="205.6" y="49.4">100R</text>
<text x="226.7" y="48.7">PNP</text>
<text x="248.6" y="53.4">R?</text>
<text x="107.4" y="55.7">R202</text>
<text x="107.4" y="58.1">4.3K</text>
<text x="184.4" y="58.1">PC929</text>
<text x="226.7" y="59.7">R193</text>
<text x="240.5" y="58.1">D40</text>
<text x="248.6" y="55.7">4.3K</text>
<text x="252.3" y="58.1">D?</text>
<text x="43" y="63.5">PC11</text>
<text x="43.3" y="60.5">PC929</text>
<text x="60.5" y="65.1">R115</text>
<text x="85.6" y="62.1">R190</text>
<text x="85.6" y="65.8">3.9K</text>
<text x="99.5" y="60.5">D37</text>
<text x="111.3" y="60.5">D49</text>
<text x="184.1" y="63.5">PC9</text>
<text x="201.5" y="65.1">R118</text>
<text x="226.7" y="63.5">3.9K</text>
<text x="236.8" y="65.1">R199DIODE</text>
<text x="252.3" y="65.1">DIODE</text>
<text x="60.5" y="67.5">10K</text>
<text x="62.1" y="71.5">R111</text>
<text x="85.6" y="69.6">D31</text>
<text x="85.6" y="71.9">DIODE</text>
<text x="95.7" y="67.5">R196DIODE</text>
<text x="95.7" y="69.8">51K</text>
<text x="109.1" y="69.6">C40</text>
<text x="109.1" y="71.9">CAP</text>
<text x="111.3" y="67.5">DIODE</text>
<text x="201.5" y="67.5">10K</text>
<text x="203.2" y="71.5">R114</text>
<text x="226.7" y="67.2">D?</text>
<text x="226.7" y="69.6">DIODE</text>
<text x="236.8" y="67.5">51K</text>
<text x="250.2" y="67.2">C43</text>
<text x="250.2" y="69.6">CAP</text>
<text x="43" y="73.8">P421</text>
<text x="62.1" y="75.2">1.5K</text>
<text x="184.1" y="73.8">P421</text>
<text x="203.2" y="75.2">1.5K</text>
<text x="85.6" y="83.9">Q?</text>
<text x="226.7" y="79.2">Q?</text>
<text x="226.7" y="81.5">NPN</text>
<text x="85.6" y="86.3">NPN</text>
<text x="170.3" y="87.9">R?</text>
<text x="186.7" y="86.3">PC7</text>
<text x="226.7" y="87.9">R?</text>
<text x="29.1" y="92.6">R?</text>
<text x="45.6" y="90.9">PC4</text>
<text x="85.6" y="92.6">R?</text>
<text x="170.3" y="91.6">300R</text>
<text x="205.6" y="94.9">R212</text>
<text x="226.7" y="91.6">RES1</text>
<text x="226.7" y="95.7">Q?</text>
<text x="29.1" y="96.4">300R</text>
<text x="64.4" y="99.7">R209</text>
<text x="85.6" y="96.4">RES1</text>
<text x="85.6" y="100.3">Q?</text>
<text x="205.6" y="98.7">100R</text>
<text x="226.7" y="98">PNP</text>
<text x="64.4" y="103.4">100R</text>
<text x="85.6" y="102.7">PNP</text>
<text x="107.4" y="107.4">R203</text>
<text x="184.4" y="107.4">PC929</text>
<text x="240.5" y="107.4">D41</text>
<text x="248.6" y="102.7">R?</text>
<text x="248.6" y="105.1">4.3K</text>
<text x="252.3" y="107.4">D?</text>
<text x="43.3" y="112.1">PC929</text>
<text x="85.6" y="113.7">R191</text>
<text x="99.5" y="112.1">D38</text>
<text x="107.4" y="109.7">4.3K</text>
<text x="111.3" y="112.1">D50</text>
<text x="226.7" y="109.1">R194</text>
<text x="226.7" y="112.8">3.9K</text>
<text x="43" y="115.2">PC12</text>
<text x="60.5" y="116.8">R116</text>
<text x="60.5" y="119.1">10K</text>
<text x="85.6" y="117.5">3.9K</text>
<text x="95.7" y="119.1">R197DIODE</text>
<text x="111.3" y="119.1">DIODE</text>
<text x="226.7" y="116.6">D?</text>
<text x="226.7" y="118.9">DIODE</text>
<text x="236.8" y="114.5">R200DIODE</text>
<text x="236.8" y="116.8">51K</text>
<text x="250.2" y="116.6">C44</text>
<text x="250.2" y="118.9">CAP</text>
<text x="252.3" y="114.5">DIODE</text>
<text x="43" y="125.5">P421</text>
<text x="62.1" y="123.1">R112</text>
<text x="85.6" y="121.3">D32</text>
<text x="85.6" y="123.6">DIODE</text>
<text x="95.7" y="121.5">51K</text>
<text x="109.1" y="121.3">C41</text>
<text x="109.1" y="123.6">CAP</text>
<text x="62.1" y="126.9">1.5K</text>
<text x="229" y="128.5">Q?</text>
<text x="229" y="130.9">NPN</text>
<text x="85.6" y="135.6">Q?</text>
<text x="85.6" y="137.9">NPN</text>
<text x="172.6" y="137.3">R?</text>
<text x="189.1" y="135.6">PC8</text>
<text x="229" y="137.3">R?</text>
<text x="45.6" y="142.6">PC5</text>
<text x="172.6" y="141">300R</text>
<text x="229" y="141">RES1</text>
<text x="29.1" y="144.3">R?</text>
<text x="29.1" y="148">300R</text>
<text x="85.6" y="144.3">R?</text>
<text x="85.6" y="148">RES1</text>
<text x="207.9" y="144.3">R213</text>
<text x="207.9" y="148">100R</text>
<text x="229" y="145">Q?</text>
<text x="229" y="147.3">PNP</text>
<text x="64.4" y="151.3">R210</text>
<text x="64.4" y="155">100R</text>
<text x="85.6" y="152">Q?</text>
<text x="85.6" y="154.4">PNP</text>
<text x="251" y="152">R?</text>
<text x="251" y="154.4">4.3K</text>
<text x="107.4" y="159.1">R204</text>
<text x="107.4" y="161.4">4.3K</text>
<text x="186.7" y="156.7">PC929</text>
<text x="229" y="158.3">R195</text>
<text x="242.9" y="156.7">D42</text>
<text x="254.7" y="156.7">D?</text>
<text x="43" y="166.8">PC13</text>
<text x="43.3" y="163.8">PC929</text>
<text x="85.6" y="165.5">R192</text>
<text x="99.5" y="163.8">D39</text>
<text x="111.3" y="163.8">D51</text>
<text x="229" y="162.2">3.9K</text>
<text x="229" y="165.9">D?</text>
<text x="239.2" y="163.8">R201DIODE</text>
<text x="239.2" y="166.1">51K</text>
<text x="252.6" y="165.9">C45</text>
<text x="254.7" y="163.8">DIODE</text>
<text x="60.5" y="168.5">R117</text>
<text x="60.5" y="170.8">10K</text>
<text x="85.6" y="169.2">3.9K</text>
<text x="85.6" y="172.9">D33</text>
<text x="95.7" y="170.8">R198DIODE</text>
<text x="95.7" y="173.2">51K</text>
<text x="109.1" y="172.9">C42</text>
<text x="111.3" y="170.8">DIODE</text>
<text x="229" y="168.2">DIODE</text>
<text x="252.6" y="168.2">CAP</text>
<text x="43" y="177.1">P421</text>
<text x="62.1" y="174.8">R113</text>
<text x="62.1" y="178.6">1.5K</text>
<text x="85.6" y="175.3">DIODE</text>
<text x="109.1" y="175.3">CAP</text>
<text x="264.3" y="192">李和明</text>
</g>
</svg>
